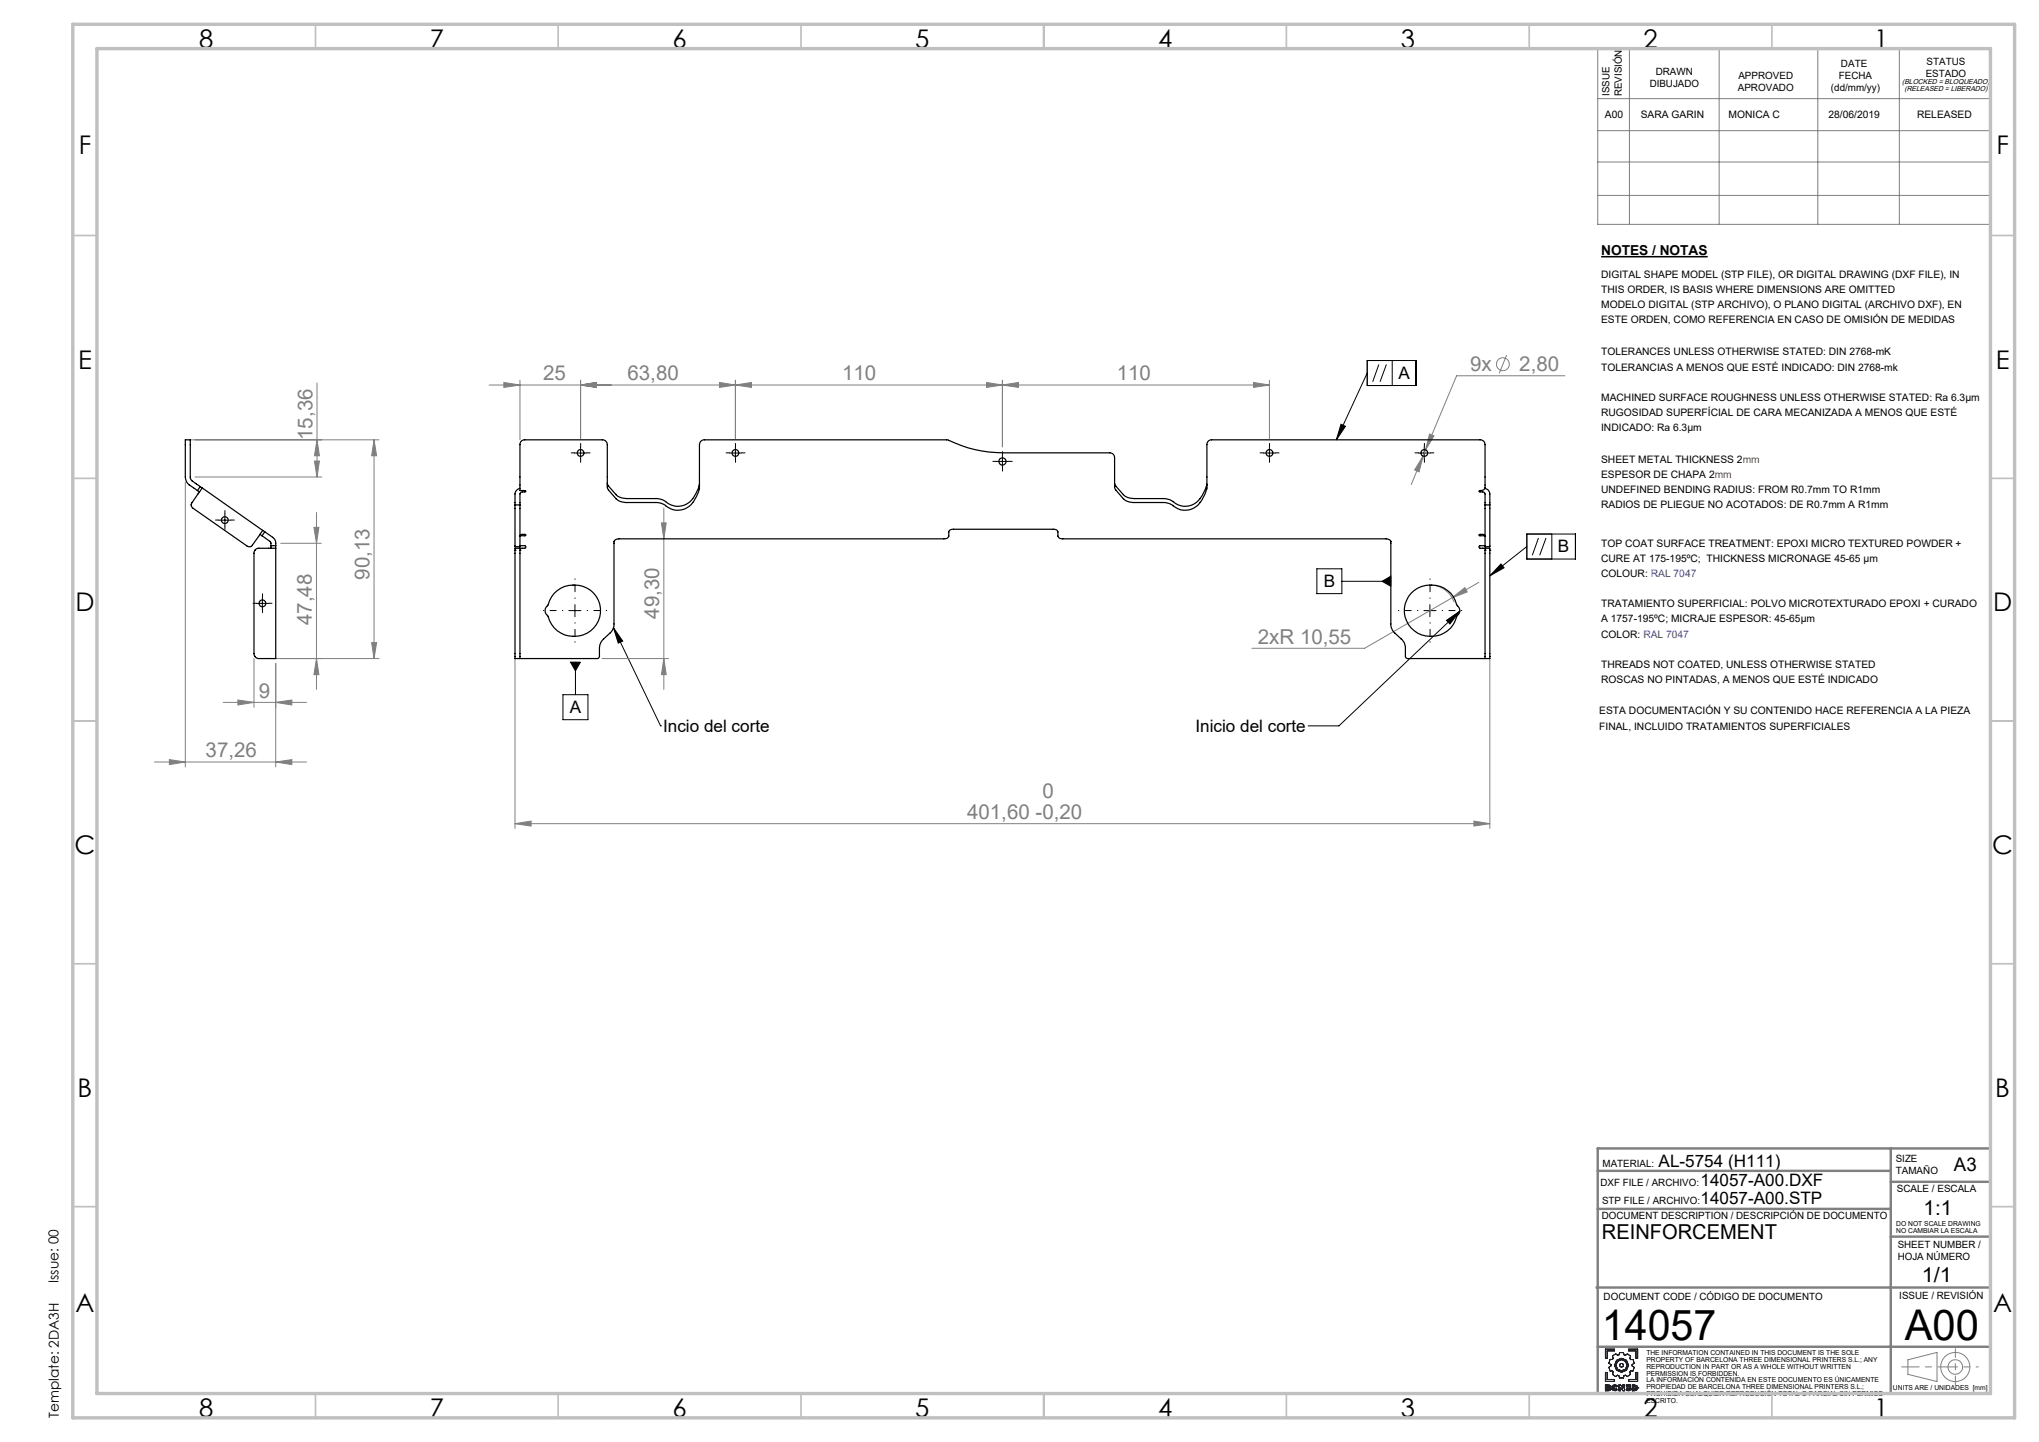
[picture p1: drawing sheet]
<svg xmlns="http://www.w3.org/2000/svg" width="420mm" height="297mm" viewBox="0 0 420 297" stroke-linecap="round" stroke-linejoin="round" font-family="sans-serif">
<path d="M329.8 52.9h22" fill="none" stroke="#000" stroke-width=".32"/>
<g fill="none" stroke="#808080" stroke-width=".21">
<path d="M329.1 10h80.9v36.2h-80.9zM335.6 10v36.2M354.1 10v36.2M374.4 10v36.2M391.2 10v36.2M329.1 20.3h80.9M329.1 26.9h80.9M329.1 33.4h80.9M329.1 40.2h80.9M65.3 78.9v19.3M100.8 79.3h160.7M103.8 78.8l3.3 .5-3.3 .5z"/>
<path d="M107.1 78.3v12.3M119.6 79.3l3.3-.5v1zM119.6 78.3v12M148.2 78.8l3.3 .5-3.3 .5zM151.5 79.3l3.3-.5v1zM151.5 78.3v12M203.2 78.8l3.3 .5-3.3 .5zM206.5 79.3l3.3-.5v1zM206.5 78.3v13.7M258.2 78.8l3.3 .5-3.3 .5zM261.5 78.3v12M310.3 73.1l-1.5 3.8"/>
<path d="M322.3 77.4h-22.3l-6.3 15.2M38.2 99.3v58.7M39.2 90.6h38.9M40.2 98.2h26.1M64.8 95h1l-.5 3.2zM65.3 90.6l.5 3.3h-1zM77 90.6v45M77 90.6l.6 3.3h-1zM293.1 93.9l-.8 3.3-.9-.4zM293.1 93.9l-2.4 5.9M293.7 92.6l-.6 1.3M294.5 89.4l.9 .4-1.7 2.8z"/>
<path d="M57.8 111.9h8.4M64.7 108.6h1l-.5 3.3zM65.2 105.5v36.5M136.2 107.7h1l-.5 3.3zM136.7 104.6v37.4M304.6 119.9l-5.5 3.2M52.3 135.6v10.1M56.3 135.6h21.8M56.8 136.6v21.4M65.2 135.6l.5 3.4h-1zM76.6 132.4h1l-.6 3.2zM106.1 135.6v35"/>
<path d="M124 135.6h13.7M136.7 135.6l.5 3.4h-1zM295.5 120.6a5.4 5.4 0 0 1 4 3.4M299.1 123.1l2.6-2.1 .5 .9zM299.1 123.1l-18 10.4h-23.2M306.9 135.6v35M31.8 156.9h31.3M34.9 156.5l3.3 .4-3.3 .6zM46 144.7h17.1M49 144.2l3.3 .5-3.3 .5zM56.8 156.9l3.3-.4v1zM56.8 144.7l3.3-.5v1z"/>
<path d="M106.1 169.6l3.3-.5v1zM106.1 169.6h200.8M303.6 169.1l3.3 .5-3.3 .5zM393 280.1l6-1.6v6l-6-1.4z"/>
<circle cx="309.6" cy="75" r="1.33"/>
<circle cx="402.7" cy="281.6" r="3"/>
<circle cx="402.8" cy="281.5" r="1.49"/>
</g>
<g fill="none" stroke="#000" stroke-width=".21">
<path d="M281.6 74.3h10v5.1h-10zM281.6 76.8l-6.3 13.8M284 75.1l-1.2 3.5M285.6 75.1l-1.3 3.5M286.8 74.3v5.1M118.3 93.3h2.5M119.6 92v2.5M150.2 93.3h2.6M151.5 92v2.5M205.2 95h2.6M206.5 93.8v2.5M260.2 93.3h2.5"/>
<path d="M261.5 92v2.5M276.2 87.4l.9 .4-1.8 2.8zM292.1 93.3h2.5M293.4 92v2.5M45 107.1h2.6M46.3 105.9v2.5M271.3 117.2h5.1v5.1h-5.1zM276.4 119.7h10.1M284.7 119.7l1.8-1v2.1zM309.2 116.2l.6 .7-2.9 1.7zM314.5 110h10v5.1h-10zM314.5 112.6l-7.6 6"/>
<path d="M316.9 110.8l-1.3 3.6M318.5 110.8l-1.4 3.6M319.7 110v5.1M52.8 124.3h2.5M54 123v2.5M117.2 125.8h2.5M117.5 136.4h2.1l-1.1 1.8zM118.4 124.5v2.5M118.5 136.4v6.7M126.4 129.3l1.9 2.7-.9 .5zM126.4 129.3l9.7 20.2M293.3 125.8h2.5"/>
<path d="M294.5 124.5v2.5M298 127.8l2.7-1.9-2 2.6zM300.7 125.9l-24.9 23.6h-6.3M116 143.1h5.1v5.1h-5.1zM136.1 149.5h.1"/>
</g>
<g fill="none" stroke="#191924" stroke-width=".21">
<path d="M330.7 277.9h1.8v.3h-1.5v1.5h-.3zM332.1 279.3l.7-.5 .4 .3 .3-.1 .1-.4h.8l.1 .4 .3 .1 .4-.3 .7 .5-.2 .5 .2 .2h.5l.2 .8-.4 .3v.2l.4 .3-.2 .8h-.5l-.2 .2 .1 .5-.6 .4-.4-.3-.3 .1-.1 .5h-.8l-.2-.5-.2-.1-.4 .3-.7-.4 .2-.5-.2-.2h-.5l-.2-.8 .4-.3v-.2l-.4-.3 .2-.8h.5l.2-.2zM335.5 277.9h1.8v1.8h-.3v-1.5h-1.5zM330.7 282.7h.3v1.4h1.5v.4h-1.8zM331 285.5l.4 .1-.4 .1zM331 286l.4 .1-.4 .1zM331.3 285.3l.4 .2M331.3 285.3h.2l.2 .2M331.3 285.3h-.6v1.2l.9-.1 .2-.3M331.4 285.6h.1M331.4 286.1h.1M331.7 285.5l-.2 .3 .3 .3"/>
<path d="M331.7 285.5h.1M331.8 286.1h.1M332 285.9l.2 .3 .4 .3 .6-.3M332 285.9l.3 .5 .5 .1 .4-.3M332 285.9h.1M332.4 285.9l.1 .2 .4-.1M332.4 285.9h.1M332.9 285.7l-.2-.2-.3 .1v.3M332.9 285.7l-.4-.1-.1 .3M332.9 286l.3 .2M333.2 285.5l-.5-.3-.5 .2-.2 .5M333.2 285.5l-.4-.3-.5 .1-.3 .6"/>
<path d="M333.2 285.5l-.3 .2M333.5 285.3h.3l.5 .6v-.6h.3v1.2h-.3l-.5-.7v.7h-.3zM335.1 286l.3 .2 .2-.1-.2 .1zM335.1 286l-.2 .2M335.5 284.1h1.5v-1.4h.3v1.8h-1.8zM335.6 286.1l-.4-.2v-.2l.3-.2h-.5v-.2h.8v.2l-.2 .2 .3 .4M335.6 286.1h.1M335.9 286.1l-.2 .3-.3 .1-.5-.3M335.9 286.1l-.2 .3-.4 .1-.4-.3M335.9 286.1h.1M336.2 285.3l1 .2 .2 .4-.3 .4-.9 .2zM336.6 285.5l.3 .1v.5h-.3z"/>
<path d="M337 285.9h.1M337.4 285.9h.1"/>
<circle cx="334" cy="281.2" r="1.14"/>
<circle cx="334" cy="281.2" r=".39"/>
<circle cx="334" cy="281.2" r="1.45"/>
</g>
<g fill="none" stroke="#000" stroke-width=".21" stroke-dasharray="15.2 1.3 1.3 1.3">
<path d="M118.4 93.3h-.7M119.6 92v-.7M119.6 94.5v.7M120.9 93.3h.7M150.3 93.3h-.7M151.5 92v-.7M151.5 94.5v.7M152.8 93.3h.7M205.3 95h-.8M206.5 93.8v-.8M206.5 96.3v.7M207.8 95h.7"/>
<path d="M260.3 93.3h-.7M261.5 92v-.7M261.5 94.5v.7M262.8 93.3h.7M292.2 93.3h-.7M293.4 92v-.7M293.4 94.5v.7M294.7 93.3h.7M45.1 107.1h-.7M46.3 105.9v-.7M46.3 108.4v.7M47.6 107.1h.7"/>
<path d="M52.8 124.3h-.7M54.1 123v-.7M54.1 125.5v.7M55.3 124.3h.7"/>
</g>
<path d="M115.9 125.8h-4M118.4 123.3v-4.1M118.4 128.3v4M120.9 125.8h4.1M292.1 125.8h-4.1M294.6 123.3v-4.1M294.6 128.3v4M297.1 125.8h4" fill="none" stroke="#000" stroke-width=".21" stroke-dasharray="15.2 1.3 1.3 1.3" stroke-dashoffset="15.1"/>
<path d="M391.7 281.5h11.1" fill="none" stroke="#808080" stroke-width=".21" stroke-dasharray="15.2 1.3 1.3 1.3" stroke-dashoffset="11.6"/>
<path d="M402.8 281.5h4.7" fill="none" stroke="#808080" stroke-width=".21" stroke-dasharray="15.2 1.3 1.3 1.3" stroke-dashoffset="14.8"/>
<path d="M402.8 277.8v7.4" fill="none" stroke="#808080" stroke-width=".21" stroke-dasharray="15.2 1.3 1.3 1.3" stroke-dashoffset="13.4"/>
<path d="M329.1 236.5h80.9v50.5h-80.9zM389.5 236.5v50.5M329.1 249h60.4M329.1 241.2h60.4M389.5 243.4h20.5M389.5 254.7h20.5M328.9 265.2h81.1M329.1 277.4h80.9" fill="none" stroke="#808080" stroke-width=".5"/>
<g fill="none" stroke="#c0c0c0" stroke-width=".35">
<path d="M65 5v5M115 5v5M165 5v5M215 5v5M265 5v5M315 5v5M365 5v5M15 48.5h5M410 48.5h5M15 98.5h5M410 98.5h5M15 148.5h5"/>
<path d="M410 148.5h5M15 198.5h5M410 198.5h5M15 248.5h5M410 248.5h5M65 287v5M115 287v5M165 287v5M215 287v5M265 287v5M315 287v5M365 287v5"/>
</g>
<path d="M15 5h400v287h-400zM20 10h390v277h-390z" fill="none" stroke="#c0c0c0" stroke-width=".7"/>
<path d="M126.4 129.3l1.9 2.7-.9 .5zM298 127.8l2.7-1.9-2 2.6zM309.2 116.2l.6 .7-2.9 1.7zM276.2 87.4l.9 .4-1.8 2.8zM284.7 119.7l1.8 1.1v-2.1zM117.5 136.4l1 1.8 1.1-1.8z" fill="#000"/>
<g fill="#808080">
<path d="M106.1 169.6l3.3-.5v1zM303.6 169.1l3.3 .5-3.3 .5zM293.1 93.9l-1.7 2.9 .9 .4zM294.5 89.4l-.8 3.2 1.7-2.8zM299.1 123.1l3.1-1.2-.5-.9zM119.6 79.3l3.3-.5v1zM148.2 78.8l3.3 .5-3.3 .5zM103.8 78.8l3.3 .5-3.3 .5zM119.6 79.3l3.3-.5v1zM151.5 79.3l3.3-.5v1zM203.2 78.8l3.3 .5-3.3 .5zM206.5 79.3l3.3-.5v1zM258.2 78.8l3.3 .5-3.3 .5z"/>
<path d="M49 144.2l3.3 .5-3.3 .5zM56.8 144.7l3.3-.5v1z"/>
<path d="M56.8 156.9l3.3-.4v1zM34.9 156.5l3.3 .4-3.3 .6z"/>
<path d="M136.2 107.7h1l-.5 3.3zM136.7 135.6l.5 3.4h-1zM77 90.6l.6 3.3h-1zM76.6 132.4h1l-.6 3.2zM65.3 90.6l.5 3.3h-1zM64.8 95h1l-.5 3.2zM64.7 108.6h1l-.5 3.3zM65.2 135.6l.5 3.4h-1z"/>
</g>
<g fill="none" stroke="#000" stroke-width=".25">
<path d="M125.1 99.5l.2 .6 1.6 1.8a2.91 2.91 0 0 0 2.2 .8h5.9a3.5 3.5 0 0 1 2.6 1 4 4 0 0 0 5.9-2.4l.6-1.6M229.6 99.5l.2 .6 1.6 1.8a2.93 2.93 0 0 0 2.2 .8h5.9a3.7 3.7 0 0 1 2.6 1 4 4 0 0 0 5.9-2.4 2.13 2.13 0 0 0 .6-1.5v-.1M40.7 101l.4 .3M41.2 100.2l-1.6-1.1-.4-.6v-7.9h-1v7.6a2.14 2.14 0 0 0 .8 1.7l1.7 1.1M41.2 100.2l.5 .3M41.2 100.2l-.5 .8M41.7 100.5l-2.2 3a.76 .76 0 0 0 .3 1.2l11 7.7a.75 .75 0 0 0 1.2-.1l2.1-3M41.7 100.5l12.4 8.8M52.5 113.3l.6-.4h3.7v22.7h-3.5a1.06 1.06 0 0 1-1-1v-20.8zM53.6 110.1l.4 .2M54 110.3l1.7 1.3 .1 .8M54.1 109.3l.4 .2"/>
<path d="M54.5 109.5l1.7 1.2a1.64 1.64 0 0 1 .6 1.7M54.5 109.5l-.5 .8M55.8 112.4v.5M55.8 112.4h1M56.8 112.4v.5M106.1 104v8.6h1v-.2M106.1 113.3v22.3h1M106.1 113.3h.1M106.1 104h1M107.1 104v-2.3l.3-.4h.8l.1-.1-.2-.2h-1v-9.4a.96 .96 0 0 1 1-1h16a1.02 1.02 0 0 1 1 1v8.9l1.8 2.2a3.1 3.1 0 0 0 2.2 .8h5.9a3.5 3.5 0 0 1 2.6 1 3.9 3.9 0 0 0 5.7-2l.8-1.8v-9.1a1.02 1.02 0 0 1 1-1h50.1a26.2 26.2 0 0 0 11.3 2.7h22.1a.96 .96 0 0 1 1 1v6.2l1.8 2.2a3.1 3.1 0 0 0 2.2 .8h5.9a4.6 4.6 0 0 1 3.1 1.3 4.1 4.1 0 0 0 5.4-2.6 2.22 2.22 0 0 0 .6-1.6v-9a.96 .96 0 0 1 1-1h55.3a.97 .97 0 0 1 1 1v8.9a1.77 1.77 0 0 1-1.3 .7l.2 .1 .9 .1 .2 .3v2.3M107.1 110.3h1.1l.1-.1-.1-.1h-.7l-.3 .1-.1 .3M107.1 100.6l-.6 .3-.4 .6v2.5"/>
<path d="M107.1 104v8.4M107.1 113.3v22.3M107.1 113.3h.1M107.1 112.9h-1v.4M107.1 112.9v.4M107.1 112.4h1a.27 .27 0 0 1 .2 .3 .27 .27 0 0 1-.2 .2h-1M305.9 110.3h-1.1l-.2-.1 .2-.1h.7l.3 .1 .1 .3M305.9 100.6l.6 .3 .3 .6 .1 2.5M305.9 104v8.4M305.9 113.3v22.3M305.9 113.3h.1M305.9 112.9h1v.4"/>
<path d="M305.9 112.9v.4M305.9 112.4h-1a.27 .27 0 0 0-.3 .3 .27 .27 0 0 0 .3 .2h1M305.9 104h1M306.9 104v8.6h-1v-.2M306.9 113.3v22.3h-1M306.9 113.3h.1M107.1 135.6h16l.4-.3v-1.8a2.6 2.6 0 0 1 .8-1.9l1.4-1.2a2.54 2.54 0 0 0 .8-1.9v-16.6a.8 .8 0 0 1 1-.9h66.9a.88 .88 0 0 0 1-.6v-.8a.8 .8 0 0 1 1-.6h20.5a.8 .8 0 0 1 1 .6v.8a.88 .88 0 0 0 1 .6h66.6a.74 .74 0 0 1 1 .7v16.8a2.54 2.54 0 0 0 .8 1.9l1.3 1.2a2.28 2.28 0 0 1 .9 1.9v1.8l.4 .3h16M114.2 122.2a5.4 5.4 0 0 1 7.2-.7 5.4 5.4 0 0 1 1.4 7.2 5.6 5.6 0 0 1-5.6 2.3 5.6 5.6 0 0 1-4.4-4.2 1.52 1.52 0 0 1 .1-2.3l.3-.8zM290.7 122.2a5.6 5.6 0 0 1 9.5 2.6 1.39 1.39 0 0 1-.1 2.2 5.5 5.5 0 0 1-6.6 3.9 5.5 5.5 0 0 1-4.1-6.4l.7-1.6z"/>
<circle cx="119.6" cy="93.3" r=".71"/>
<circle cx="151.5" cy="93.3" r=".71"/>
<circle cx="206.5" cy="95" r=".74"/>
<circle cx="261.5" cy="93.3" r=".71"/>
<circle cx="293.4" cy="93.3" r=".7"/>
<circle cx="46.3" cy="107.1" r=".71"/>
<circle cx="54.1" cy="124.3" r=".7"/>
</g>
<g font-size="8.7">
<text x="330" y="275.9">14057</text>
<text x="392.3" y="275.9">A00</text>
</g>
<g font-size="5.3">
<text x="41" y="9.9">8</text>
<text x="88.5" y="9.9">7</text>
<text x="138.5" y="9.9">6</text>
<text x="188.5" y="9.9">5</text>
<text x="238.5" y="9.9">4</text>
<text x="288.5" y="9.9">3</text>
<text x="338.5" y="9.9">2</text>
<text x="386" y="9.9">1</text>
<text x="16.2" y="31.7">F</text>
<text x="411.2" y="31.7">F</text>
<text x="16.1" y="75.9">E</text>
<text x="411.1" y="75.9">E</text>
<text x="15.5" y="125.9">D</text>
<text x="410.5" y="125.9">D</text>
<text x="15.4" y="175.9">C</text>
<text x="410.4" y="175.9">C</text>
<text x="16" y="225.9">B</text>
<text x="411" y="225.9">B</text>
<text x="15.5" y="270.2">A</text>
<text x="410.5" y="270.2">A</text>
<text x="41" y="291.9">8</text>
<text x="88.5" y="291.9">7</text>
<text x="138.5" y="291.9">6</text>
<text x="188.5" y="291.9">5</text>
<text x="238.5" y="291.9">4</text>
<text x="288.5" y="291.9">3</text>
<text x="338.5" y="291.9">2</text>
<text x="386" y="291.9">1</text>
</g>
<g font-size="4.2" fill="#808080">
<text x="302.8" y="76.4">9x</text>
<text x="312.9" y="76.4">2,80</text>
<text x="111.9" y="78.3">25</text>
<text x="129.2" y="78.3">63,80</text>
<text x="173.5" y="78.3">110</text>
<text x="230" y="78.3">110</text>
<text x="64.4" y="90.6" transform="rotate(-90 64.4 90.6)">15,36</text>
<text x="76.1" y="119.4" transform="rotate(-90 76.1 119.4)">90,13</text>
<text x="64.2" y="128.8" transform="rotate(-90 64.2 128.8)">47,48</text>
<text x="135.8" y="127.5" transform="rotate(-90 135.8 127.5)">49,30</text>
<text x="259.1" y="132.6">2xR 10,55</text>
<text x="53.3" y="143.7">9</text>
<text x="42.4" y="156">37,26</text>
<text x="214.7" y="164.4">0</text>
<text x="199.2" y="168.7">401,60 -0,20</text>
</g>
<g font-size="4.2">
<text x="396.2" y="250.3">1:1</text>
<text x="330" y="255.2">REINFORCEMENT</text>
<text x="395.8" y="264">1/1</text>
</g>
<text font-size="3.9" x="402.5" y="241.1">A3</text>
<g font-size="3.5">
<text x="288" y="78">A</text>
<text x="320.9" y="113.7">B</text>
<text x="272.7" y="120.9">B</text>
<text x="117.4" y="146.8">A</text>
<text x="136.6" y="150.8">Incio del corte</text>
<text x="246.2" y="150.8">Inicio del corte</text>
<text x="341.7" y="240.4">AL-5754 (H111)</text>
<text x="350.3" y="244.3">14057-A00.DXF</text>
<text x="350.3" y="247.9">14057-A00.STP</text>
</g>
<g font-size="2.8">
<text x="329.8" y="52.6">NOTES / NOTAS</text>
<text x="12.1" y="264.2" transform="rotate(-90 12.1 264.2)">Issue: 00</text>
<text x="12.2" y="292" transform="rotate(-90 12.2 292)">Template: 2DA3H</text>
</g>
<g font-size="2.1">
<text x="339.8" y="17.9">DIBUJADO</text>
<text x="341.1" y="15.4">DRAWN</text>
<text x="358.1" y="16.3">APPROVED</text>
<text x="378.8" y="16.3">FECHA</text>
<text x="379.2" y="13.8">DATE</text>
<text x="396.7" y="15.8">ESTADO</text>
<text x="396.8" y="13.3">STATUS</text>
<text x="331.5" y="19.8" transform="rotate(-90 331.5 19.8)">ISSUE</text>
<text x="334" y="19.8" transform="rotate(-90 334 19.8)">REVISIÓN</text>
<text x="357.9" y="18.8">APROVADO</text>
<text x="377.1" y="18.8">(dd/mm/yy)</text>
<text x="330.6" y="24.3">A00</text>
<text x="338" y="24.3">SARA GARIN</text>
<text x="356.1" y="24.3">MONICA C</text>
<text x="376.6" y="24.3">28/06/2019</text>
<text x="394.9" y="24.3">RELEASED</text>
<text x="329.8" y="57.2">DIGITAL SHAPE MODEL (STP FILE), OR DIGITAL DRAWING (DXF FILE), IN</text>
<text x="329.8" y="60.3">THIS ORDER, IS BASIS WHERE DIMENSIONS ARE OMITTED</text>
<text x="329.8" y="63.4">MODELO DIGITAL (STP ARCHIVO), O PLANO DIGITAL (ARCHIVO DXF), EN</text>
<text x="329.8" y="66.5">ESTE ORDEN, COMO REFERENCIA EN CASO DE OMISIÓN DE MEDIDAS</text>
<text x="329.8" y="73.2">TOLERANCES UNLESS OTHERWISE STATED: DIN 2768-mK</text>
<text x="329.8" y="76.3">TOLERANCIAS A MENOS QUE ESTÉ INDICADO: DIN 2768-mk</text>
<text x="329.8" y="82.5">MACHINED SURFACE ROUGHNESS UNLESS OTHERWISE STATED: Ra 6.3µm</text>
<text x="329.8" y="85.7">RUGOSIDAD SUPERFÍCIAL DE CARA MECANIZADA A MENOS QUE ESTÉ</text>
<text x="329.8" y="88.8">INDICADO: Ra 6.3µm</text>
<text x="329.8" y="95.4">SHEET METAL THICKNESS 2mm</text>
<text x="329.8" y="98.5">ESPESOR DE CHAPA 2mm</text>
<text x="329.8" y="101.6">UNDEFINED BENDING RADIUS: FROM R0.7mm TO R1mm</text>
<text x="329.8" y="104.7">RADIOS DE PLIEGUE NO ACOTADOS: DE R0.7mm A R1mm</text>
<text x="329.8" y="112.6">TOP COAT SURFACE TREATMENT: EPOXI MICRO TEXTURED POWDER +</text>
<text x="329.8" y="115.7">CURE AT 175-195ºC; THICKNESS MICRONAGE 45-65 µm</text>
<text x="329.8" y="118.9">COLOUR: RAL 7047</text>
<text x="329.8" y="125.1">TRATAMIENTO SUPERFICIAL: POLVO MICROTEXTURADO EPOXI + CURADO</text>
<text x="329.8" y="128.2">A 1757-195ºC; MICRAJE ESPESOR: 45-65µm</text>
<text x="329.8" y="131.3">COLOR: RAL 7047</text>
<text x="329.8" y="137.6">THREADS NOT COATED, UNLESS OTHERWISE STATED</text>
<text x="329.8" y="140.7">ROSCAS NO PINTADAS, A MENOS QUE ESTÉ INDICADO</text>
<text x="329.4" y="147.1">ESTA DOCUMENTACIÓN Y SU CONTENIDO HACE REFERENCIA A LA PIEZA</text>
<text x="329.4" y="150.3">FINAL, INCLUIDO TRATAMIENTOS SUPERFICIALES</text>
<text x="390.5" y="239.4">SIZE</text>
<text x="329.7" y="244.3">DXF FILE / ARCHIVO:</text>
<text x="330.1" y="240.4">MATERIAL:</text>
<text x="390.5" y="241.9">TAMAÑO</text>
<text x="390.7" y="245.6">SCALE / ESCALA</text>
<text x="330" y="251">DOCUMENT DESCRIPTION / DESCRIPCIÓN DE DOCUMENTO</text>
<text x="330" y="247.9">STP FILE / ARCHIVO:</text>
<text x="390.9" y="257.1">SHEET NUMBER /</text>
<text x="390.9" y="259.6">HOJA NÚMERO</text>
<text x="330.3" y="267.7">DOCUMENT CODE / CÓDIGO DE DOCUMENTO</text>
<text x="391.2" y="267.5">ISSUE / REVISIÓN</text>
</g>
<g font-size="1.5">
<text x="391.8" y="17.4">(BLOCKED = BLOQUEADO)</text>
<text x="392.3" y="18.8">(RELEASED = LIBERADO)</text>
</g>
<g font-size="1.4">
<text x="390.6" y="252.5">DO NOT SCALE DRAWING</text>
<text x="390.6" y="253.9">NO CAMBIAR LA ESCALA</text>
<text x="339.1" y="279.1">THE INFORMATION CONTAINED IN THIS DOCUMENT IS THE SOLE</text>
<text x="339.1" y="280.5">PROPERTY OF BARCELONA THREE DIMENSIONAL PRINTERS S.L.; ANY</text>
<text x="339.1" y="281.9">REPRODUCTION IN PART OR AS A WHOLE WITHOUT WRITTEN</text>
<text x="339.1" y="283.3">PERMISSION IS FORBIDDEN.</text>
<text x="339.1" y="284.7">LA INFORMACIÓN CONTENIDA EN ESTE DOCUMENTO ES ÚNICAMENTE</text>
<text x="339.1" y="286.1">PROPIEDAD DE BARCELONA THREE DIMENSIONAL PRINTERS S.L.;</text>
<text x="339.1" y="287.6">PROHIBIDA CUALQUIER REPRODUCIÓN TOTAL O PARCIAL SIN PERMISO</text>
<text x="389.9" y="286.3">UNITS ARE / UNIDADES [mm]</text>
<text x="339.1" y="289">ESCRITO.</text>
</g>
</svg>
